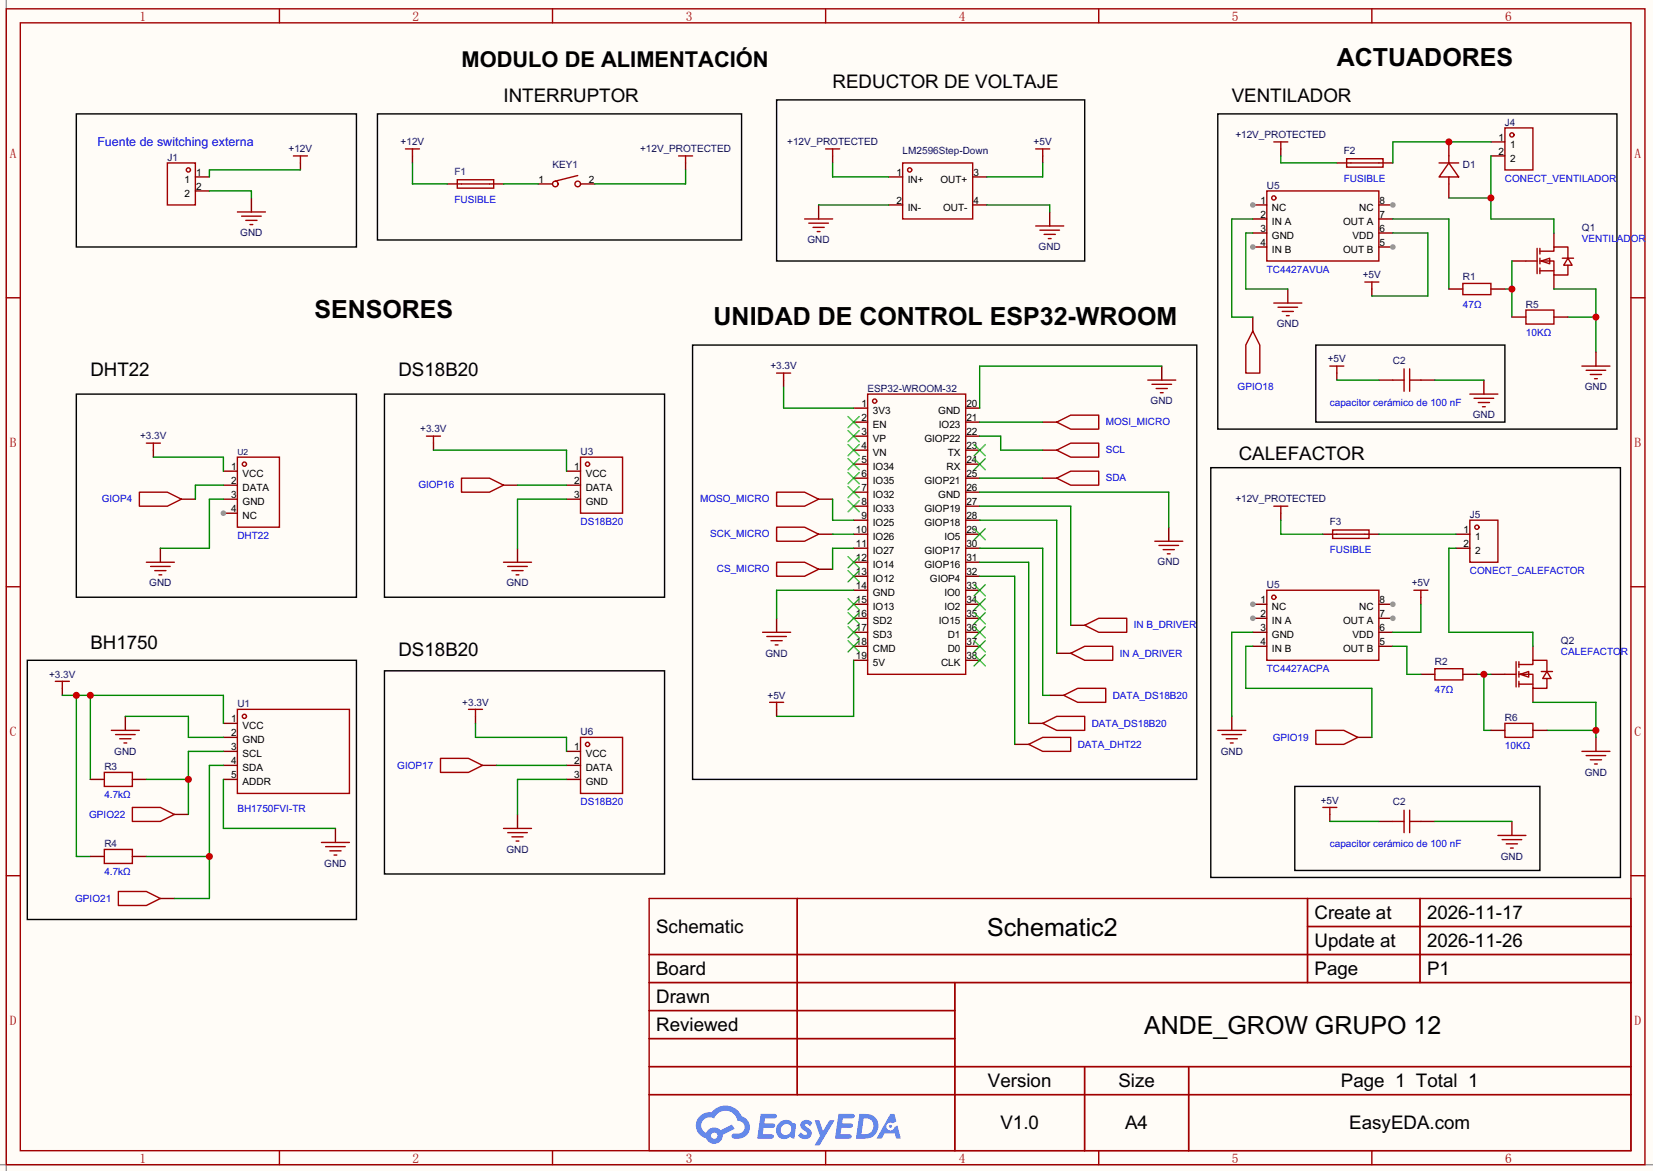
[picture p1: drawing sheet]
<svg xmlns="http://www.w3.org/2000/svg" width="300mm" height="212mm" viewBox="0 0 300 212" stroke-linecap="round" stroke-linejoin="round" font-family="sans-serif">
<path d="M0 0h299.8v212.3h-299.8z" fill="#fffcf7"/>
<path d="M1.1 0v212.3M0 211.1h299.8" fill="none" stroke="#999" stroke-width=".25"/>
<g fill="none" stroke="#a10000" stroke-width=".25">
<path d="M1.1 1.6h297.2v209.5h-297.2zM3.7 4.1h292.1v204.5h-292.1zM50.7 1.6v2.5M100.2 1.6v2.5M149.7 1.6v2.5M199.3 1.6v2.5M248.8 1.6v2.5M1.1 54h2.6M295.8 54h2.5M1.1 106.4h2.6M295.8 106.4h2.5M1.1 158.8h2.6"/>
<path d="M295.8 158.8h2.5M117.7 162.9h178.1v45.7h-178.1zM117.7 173h178.1M117.7 178.1h178.1M144.6 162.9v35.5M173.2 178.1v30.5M237.1 162.9v15.2M237.1 168h58.7M257.5 162.9v15.2M117.7 183.2h55.5M117.7 193.4h178.1M117.7 188.3h55.5"/>
<path d="M117.7 198.4h178.1M196.7 193.4v15.2M215.6 193.4v15.2M50.7 208.6v2.5M100.2 208.6v2.5M149.7 208.6v2.5M199.3 208.6v2.5M248.8 208.6v2.5"/>
</g>
<g fill="#5487ff">
<path d="M145.5 203.3a1.3 1.3 0 0 1 1.8 .3l-.4 .6a.54 .54 0 0 0-.9-.2l.1 .2a1.58 1.58 0 0 1 1.1 1.5 1.43 1.43 0 0 1-2.5 .2l.5-.6a.64 .64 0 0 0 .5 .5 .64 .64 0 0 0 .7-.3l-.2-.3a1.6 1.6 0 0 1-1-1.5z"/>
<path d="M147.7 203.1h.9l.7 2 1.1-2h.9l-2.7 4.5h-.9l1-1.6z"/>
<path d="M138 201.9h1.6a1.31 1.31 0 0 1 1.2 .2 .4 .4 0 0 1-.3 .6h-1.8l-.1 1h1.6a.4 .4 0 0 1 .4 .4 .4 .4 0 0 1-.4 .4h-1.7l-.2 1.1h.8a1.23 1.23 0 0 1 1.2 .2 .39 .39 0 0 1-.3 .6h-2.7z"/>
<path d="M152.1 201.9h1.6a1.32 1.32 0 0 1 1.3 .2 .39 .39 0 0 1-.4 .6h-1.7l-.2 1h1.7a.4 .4 0 0 1 .3 .4 .4 .4 0 0 1-.4 .4l-1.7-.1-.2 1.2h.8a1.23 1.23 0 0 1 1.2 .2 .39 .39 0 0 1-.3 .6h-2.7z"/>
<path d="M161.5 201.9h.7l.4 1.4-.7 .3a.75 .75 0 0 0-1.1 .3 .75 .75 0 0 0 .5 1.1 .75 .75 0 0 0 .9-.7l.6-.3 .6 2.4h-.9l-.2-.9h-1.9l-.5 .9h-.9z"/>
<path d="M155.9 201.9l-.7 4.5h1.5a2.27 2.27 0 0 0 2.6-2.3 2.27 2.27 0 0 0-2.7-2.2zM156.6 202.7a1.5 1.5 0 0 1 1.8 1.6 1.5 1.5 0 0 1-1.9 1.3h-.3z"/>
<path d="M141.3 203.6a1.62 1.62 0 0 0-.4 2.1 1.62 1.62 0 0 0 2 .6l.4-.2 .3 .2 .5 .1 .3-2.5-.2-.2-.4-.1a1.58 1.58 0 0 0-2.5 0zM141.9 204.1a.99 .99 0 0 1 1.6 .3 .99 .99 0 0 1-.9 1.4 .94 .94 0 0 1-1-.6 .94 .94 0 0 1 .3-1.1z"/>
<path d="M126.9 202.3a2.37 2.37 0 0 0 1.2 4.1 1.54 1.54 0 0 0 1.7 .9 1.54 1.54 0 0 0 1.3-1.6l2.1-1-.5-.8-2 1a1.57 1.57 0 0 0-2.6 .5 1.5 1.5 0 0 1-.8-2.1 1.5 1.5 0 0 1 2.2-.5 2.23 2.23 0 0 1 2.3-1.4 2.23 2.23 0 0 1 2 1.8 1.16 1.16 0 0 1 1.2 1.1 1.16 1.16 0 0 1-1 1.2h-.7a.47 .47 0 0 0-.6 .4 .47 .47 0 0 0 .4 .5 2.23 2.23 0 0 0 2.3-.6 2.23 2.23 0 0 0 .4-2.3 2.16 2.16 0 0 0-1.3-1.1 3.2 3.2 0 0 0-5.4-.7l-1.2 .1zM129 205.9a.58 .58 0 0 1 1.1 0 .58 .58 0 0 1-1.1 0z"/>
<circle cx="161.5" cy="204.2" r=".28"/>
</g>
<path d="M140.8 18.1h55.9v29.2h-55.9zM13.8 20.6h50.8v24.2h-50.8zM68.5 20.6h66v22.9h-66zM220.9 20.6h72.3v57.2h-72.3zM13.8 71.4h50.8v36.9h-50.8zM69.7 71.4h50.8v36.9h-50.8zM125.6 62.6h91.4v78.7h-91.4zM219.6 84.8h74.3v74.3h-74.3zM5 119.7h59.6v47h-59.6zM69.7 121.6h50.8v36.8h-50.8z" fill="none" stroke="#000" stroke-width=".25"/>
<g fill="none" stroke="#a10000" stroke-width=".25">
<path d="M43.1 82.9h7.6v12.7h-7.6z"/>
<circle cx="44.3" cy="84.1" r=".38"/>
</g>
<path d="M40.5 85.4h2.6M40.5 88h2.6M40.5 90.5h2.6M40.5 93h2.6" fill="none" stroke="#870000" stroke-width=".25"/>
<circle cx="40.5" cy="93" r=".51" fill="#999"/>
<g fill="none" stroke="#a10000" stroke-width=".25">
<path d="M30.4 29.5h5v7.7h-5zM43.1 38.4h5M43.8 39.2h3.6M44.6 40h2M53.2 28.3h2.6M54.5 28.3v1.2M73.5 27h2.6M74.8 27v1.3M82.9 32.6h6.6v1.5h-6.6zM83.7 33.3h5.1M104.8 31.8l-4.1 1M123.1 28.3h2.5"/>
<path d="M124.3 28.3v1.2M145.9 39.7h5.1M149.7 27h2.6M151 27v1.3M163.7 29.5h12.7v10.2h-12.7zM187.8 27h2.6M189.1 27v1.3M229.7 34.6h20.4v12.7h-20.4zM231 25.7h2.6M232.3 25.7v1.3M244.2 28.8h6.6v1.5h-6.6zM245 29.5h5.1"/>
<path d="M272.9 23.2h5.1v7.6h-5.1zM45.3 40.7h.5M146.7 40.5h3.5M147.4 41.2h2.1M148.2 42h.5M187.8 41h5.1M188.6 41.7h3.6M189.4 42.5h2M190.1 43.3h.5M247.5 51.1h2.6M248.8 51.1v1.3M276.7 47.3h2.1"/>
<path d="M278.8 45v4.6M279.3 45.5h2.5v-.7h2.6v2M279.3 47.3h2.5v2.6h2.6v-1.8M279.3 49.1h2.5M279.3 45v1M279.3 46.8v1M279.3 48.6v1M279.5 47.3l1.6-.5v1zM283.3 46.8h2.1M284.4 46.8l.7 1.3h-1.5zM77.3 79.1h2.6M78.6 79.1v1.2"/>
<path d="M140.8 67.6h2.6M142.1 67.6v1.3M157.4 71.4h17.7v50.8h-17.7zM208.2 68.9h5M208.9 69.7h3.6M209.7 70.4h2M210.4 71.2h.5M241.2 66.4h2.5M242.4 66.4v1.2M25.3 89.2h5.1l2.5 1.3-2.5 1.3h-5.1zM26.5 80.3h2.6M27.8 80.3v1.3"/>
<path d="M83.7 86.7h5.1l2.5 1.3-2.5 1.2h-5.1zM105.3 82.9h7.6v10.1h-7.6zM209.4 98.1h5.1M210.2 98.9h3.5M210.9 99.6h2.1M231 91.8h2.6M232.3 91.8v1.2M241.7 96.1h6.6v1.5h-6.6zM242.4 96.8h5.1M266.6 94.3h5.1v7.6h-5.1zM138.3 114.6h5.1M139.1 115.4h3.5"/>
<path d="M139.8 116.2h2.1M140.6 116.9h.5M211.7 100.4h.5M256.4 107h2.6M257.7 107v1.3M275 120v4.5M275.5 120v1M10 123.5h2.6M11.3 123.5v1.3M79.9 137.5h5.1l2.5 1.3-2.5 1.2h-5.1zM85 128.6h2.5M86.2 128.6v1.3"/>
<path d="M105.3 133.7h7.6v10.1h-7.6zM139.6 127.3h2.5M140.8 127.3v1.3M186.6 134.9l2.5-1.2h5.1v2.5h-5.1zM189.1 131.1l2.5-1.2h5.1v2.5h-5.1zM192.9 126.1l2.6-1.3h5v2.5h-5zM272.9 122.2h2.1M275.5 120.5h2.5v-.8h2.5v2M275.5 122.2h2.5v2.6h2.5v-1.8M275.5 124h2.5M275.5 121.7v1.1M275.5 123.5v1"/>
<path d="M275.7 122.2l1.5-.5v1.1zM279.5 121.7h2.1M280.5 121.7l.8 1.3h-1.5zM239.9 146.4h2.5M241.2 146.4v1.2"/>
<circle cx="34.2" cy="30.8" r=".38"/>
<circle cx="100.7" cy="33.3" r=".51"/>
<circle cx="104.8" cy="33.3" r=".51"/>
<circle cx="165" cy="30.8" r=".38"/>
<circle cx="274.2" cy="24.5" r=".38"/>
<circle cx="158.6" cy="72.7" r=".38"/>
<circle cx="106.6" cy="84.1" r=".38"/>
<circle cx="267.8" cy="95.6" r=".38"/>
<circle cx="106.6" cy="134.9" r=".38"/>
</g>
<g fill="none" stroke="#870000" stroke-width=".25">
<path d="M35.4 32.1h2.6M35.4 34.6h2.6M45.6 35.9v2.5M54.5 29.5v1.3M74.8 28.3v1.2M81.2 33.3h2.5M88.8 33.3h2.5M97.7 33.3h2.5M105.3 33.3h2.5M124.3 29.5v1.3M148.5 37.2v2.5M151 28.3v1.2"/>
<path d="M161.2 32.1h2.5M161.2 37.2h2.5M176.4 32.1h2.5M176.4 37.2h2.5M189.1 28.3v1.2M190.4 38.4v2.6M232.3 27v1.3M242.4 29.5h2.6M250.1 29.5h2.5M250.1 37.2h2.5M270.4 25.7h2.5M270.4 28.3h2.5"/>
<path d="M248.8 52.4v1.3M274.2 47.3h2.5M281.8 42.2v2.6M281.8 49.9v2.5M142.1 68.9v1.3M154.8 74h2.6M154.8 76.5h2.6M154.8 79.1h2.6M175.1 74h2.6M175.1 76.5h2.6M175.1 79.1h2.6M210.7 66.4v2.5"/>
<path d="M242.4 67.6v1.3M27.8 81.6v1.3M32.9 90.5h2.5M78.6 80.3v1.3M91.3 88h2.6M102.7 85.4h2.6M102.7 88h2.6M102.7 90.5h2.6M154.8 96.8h2.6M154.8 81.6h2.6M154.8 84.1h2.6M154.8 86.7h2.6"/>
<path d="M154.8 89.2h2.6M154.8 91.8h2.6M154.8 94.3h2.6M154.8 99.4h2.6M175.1 96.8h2.6M175.1 81.6h2.6M175.1 84.1h2.6M175.1 86.7h2.6M175.1 89.2h2.6M175.1 91.8h2.6M175.1 94.3h2.6M175.1 99.4h2.6"/>
<path d="M212 95.6v2.5M232.3 93v1.3M239.9 96.8h2.5M247.5 96.8h2.6M264 96.8h2.6M264 99.4h2.6M140.8 112.1v2.5M154.8 101.9h2.6M154.8 104.5h2.6M154.8 107h2.6M154.8 109.5h2.6M154.8 112.1h2.6"/>
<path d="M154.8 114.6h2.6M154.8 117.2h2.6M154.8 119.7h2.6M175.1 101.9h2.6M175.1 104.5h2.6M175.1 107h2.6M175.1 109.5h2.6M175.1 112.1h2.6M175.1 114.6h2.6M175.1 117.2h2.6M175.1 119.7h2.6M257.7 108.3v1.2"/>
<path d="M278 117.2v2.5M11.3 124.8v1.3M86.2 129.9v1.2M87.5 138.8h2.5M102.7 136.2h2.6M102.7 138.8h2.6M140.8 128.6v1.3M184 134.9h2.6M186.6 131.1h2.5M190.4 126.1h2.5M270.4 122.2h2.5M278 124.8v2.5"/>
<path d="M102.7 141.3h2.6M241.2 147.6v1.3"/>
</g>
<g fill="none" stroke="#3c3" stroke-width=".25">
<path d="M153.8 75.5l2 2M153.8 78.1l2 2M155.8 75.5l-2 2M155.8 78.1l-2 2M153.8 80.6l2 2M153.8 83.1l2 2.1M153.8 85.7l2 2M153.8 88.2l2 2M153.8 90.8l2 2M155.8 80.6l-2 2M155.8 83.1l-2 2.1M155.8 85.7l-2 2"/>
<path d="M155.8 88.2l-2 2M155.8 90.8l-2 2M176.7 80.6l2 2M176.7 83.1l2 2.1M176.7 95.8l2 2.1M178.7 80.6l-2 2M178.7 83.1l-2 2.1M178.7 95.8l-2 2.1M153.8 100.9l2 2M153.8 103.5l2 2M153.8 108.5l2 2.1M153.8 111.1l2 2"/>
<path d="M153.8 113.6l2 2M153.8 116.2l2 2M155.8 100.9l-2 2M155.8 103.5l-2 2M155.8 108.5l-2 2.1M155.8 111.1l-2 2M155.8 113.6l-2 2M155.8 116.2l-2 2M176.7 106l2 2M176.7 108.5l2 2.1M176.7 111.1l2 2M176.7 113.6l2 2"/>
<path d="M176.7 116.2l2 2M176.7 118.7l2 2M178.7 106l-2 2M178.7 108.5l-2 2.1M178.7 111.1l-2 2M178.7 113.6l-2 2M178.7 116.2l-2 2M178.7 118.7l-2 2"/>
</g>
<g fill="none" stroke="#008700" stroke-width=".25">
<path d="M38 34.6h7.6v1.3M54.5 30.8h-16.5v1.3M74.8 29.5v3.8h6.4M91.3 33.3h6.4M124.3 30.8v2.5h-16.5M148.5 37.2h12.7M151 29.5v2.6h10.2M178.9 37.2h11.5v1.2M189.1 29.5v2.6h-10.2M142.1 70.2v3.8h12.7M210.7 66.4h-33v7.6M177.7 89.2h34.3v6.4"/>
<path d="M154.8 119.7v10.2h-14M154.8 107h-14v5.1M177.7 104.5h6.3v30.4M177.7 101.9h8.9v29.2"/>
</g>
<circle cx="252.6" cy="37.2" r=".51" fill="#999"/>
<path d="M250.1 39.7h2.5M250.1 42.2h2.5M250.1 44.8h2.5" fill="none" stroke="#870000" stroke-width=".25"/>
<circle cx="252.6" cy="44.8" r=".51" fill="#999"/>
<path d="M227.2 44.8h2.5" fill="none" stroke="#870000" stroke-width=".25"/>
<circle cx="227.2" cy="44.8" r=".51" fill="#999"/>
<path d="M227.2 39.7h2.5M227.2 37.2h2.5M227.2 42.2h2.5" fill="none" stroke="#870000" stroke-width=".25"/>
<circle cx="227.2" cy="37.2" r=".51" fill="#999"/>
<g fill="none" stroke="#a10000" stroke-width=".25">
<path d="M229.7 107h20.4v12.7h-20.4z"/>
<circle cx="231" cy="35.9" r=".38"/>
</g>
<path d="M250.1 109.5h2.5" fill="none" stroke="#870000" stroke-width=".25"/>
<circle cx="252.6" cy="109.5" r=".51" fill="#999"/>
<path d="M250.1 112.1h2.5" fill="none" stroke="#870000" stroke-width=".25"/>
<circle cx="252.6" cy="112.1" r=".51" fill="#999"/>
<path d="M227.2 114.6h2.5M227.2 117.2h2.5M227.2 112.1h2.5M250.1 114.6h2.5M250.1 117.2h2.5" fill="none" stroke="#870000" stroke-width=".25"/>
<circle cx="227.2" cy="112.1" r=".51" fill="#999"/>
<path d="M227.2 109.5h2.5" fill="none" stroke="#870000" stroke-width=".25"/>
<circle cx="227.2" cy="109.5" r=".51" fill="#999"/>
<g fill="none" stroke="#a10000" stroke-width=".25">
<path d="M26.5 101.9h5.1M27.3 102.7h3.6M28.1 103.5h2M28.8 104.2h.5M91.3 101.9h5.1M92.1 102.7h3.5M92.8 103.5h2.1M93.6 104.2h.5M20.2 132.4h5.1M21 133.2h3.5M21.7 133.9h2M22.5 134.7h.5"/>
<path d="M58.3 152.7h5.1M59.1 153.5h3.5M59.8 154.3h2M60.6 155h.5M91.3 150.2h5.1M92.1 151h3.5M92.8 151.7h2.1M93.6 152.5h.5"/>
<circle cx="231" cy="108.3" r=".38"/>
</g>
<path d="M232.3 28.3v1.2h10.1M252.6 39.7h10.2v12.7M270.4 25.7h-17.8v3.8M272.9 52.4h1.3M274.2 47.3v10.2M27.8 82.9h12.7v2.5M40.5 88h-5.1v2.5M78.6 81.6h24.1v3.8M93.9 88h8.8M102.7 90.5h-8.8v8.9" fill="none" stroke="#008700" stroke-width=".25"/>
<path d="M29.1 99.4v2.5M93.9 99.4v2.5M22.7 129.9v2.5M60.8 150.2v2.5M93.9 147.6v2.6" fill="none" stroke="#870000" stroke-width=".25"/>
<circle cx="274.2" cy="52.4" r=".63" fill="#c00"/>
<path d="M281.8 52.4h7.6v11.4M284.4 57.5h5" fill="none" stroke="#008700" stroke-width=".25"/>
<circle cx="289.4" cy="57.5" r=".63" fill="#c00"/>
<path d="M233.6 52.4v2.5M289.4 63.8v2.6" fill="none" stroke="#870000" stroke-width=".25"/>
<path d="M231 54.9h5.1M231.8 55.7h3.5M232.5 56.5h2.1M233.3 57.2h.5M286.9 66.4h5.1M287.7 67.1h3.5M288.4 67.9h2M289.2 68.7h.5" fill="none" stroke="#a10000" stroke-width=".25"/>
<path d="M262.8 35.9h7.6M270.4 28.3v11.4h11.4v2.5" fill="none" stroke="#008700" stroke-width=".25"/>
<circle cx="270.4" cy="35.9" r=".63" fill="#c00"/>
<g fill="none" stroke="#870000" stroke-width=".25">
<path d="M227.2 57.5v2.5M189.1 76.5h2.5M148.5 90.5h2.5M148.5 96.8h2.5M189.1 86.7h2.5M189.1 81.6h2.5M148.5 103.2h2.5M191.6 118.4h2.6M194.2 113.4h2.5M40.5 133.7h2.6M40.5 131.1h2.6M40.5 136.2h2.6"/>
<path d="M40.5 138.8h2.6M246.3 133.7h2.5M40.5 141.3h2.6"/>
</g>
<g fill="none" stroke="#a10000" stroke-width=".25">
<path d="M191.6 76.5l2.6-1.2h5.1v2.5h-5.1zM227.2 60l1.3 2.6v5h-2.6v-5zM140.8 89.2h5.1l2.6 1.3-2.6 1.3h-5.1zM140.8 95.6h5.1l2.6 1.2-2.6 1.3h-5.1zM191.6 86.7l2.6-1.3h5.1v2.6h-5.1zM191.6 81.6l2.6-1.3h5.1v2.6h-5.1zM140.8 101.9h5.1l2.6 1.3-2.6 1.3h-5.1zM194.2 118.4l2.5-1.2h5.1v2.5h-5.1zM196.7 113.4l2.6-1.3h5v2.5h-5zM43.1 128.6h20.3v15.2h-20.3zM238.6 132.4h5.1l2.6 1.3-2.6 1.2h-5.1z"/>
<circle cx="44.3" cy="129.9" r=".38"/>
</g>
<path d="M227.2 39.7h-3.8v17.8h3.8M40.5 90.5h-2.5v8.9h-8.9M177.7 94.3h13.9v24.1M11.3 126.1h29.2v5M13.8 126.1v29.2h2.6M16.4 126.1v15.2" fill="none" stroke="#008700" stroke-width=".25"/>
<g fill="#c00">
<circle cx="16.4" cy="126.1" r=".63"/>
<circle cx="13.8" cy="126.1" r=".63"/>
</g>
<path d="M269.1 68.9v2.5M223.4 129.9v2.5M289.4 133.7v2.5M31.6 147.6h2.6M274.2 148.9v2.6M29.1 162.9h2.5" fill="none" stroke="#870000" stroke-width=".25"/>
<g fill="none" stroke="#a10000" stroke-width=".25">
<path d="M266.6 71.4h5.1M267.3 72.2h3.6M268.1 73h2M268.9 73.7h.5M220.9 132.4h5M221.6 133.2h3.6M222.4 133.9h2M223.1 134.7h.5M286.9 136.2h5.1M287.7 137h3.5M288.4 137.7h2M289.2 138.5h.5"/>
<path d="M24 146.4h5.1l2.5 1.2-2.5 1.3h-5.1zM271.7 151.5h5M272.4 152.2h3.6M273.2 153h2M273.9 153.7h.5M21.5 161.6h5l2.6 1.3-2.6 1.3h-5z"/>
</g>
<path d="M177.7 79.1h3.8v2.5h7.6M177.7 86.7h11.4M232.3 94.3v2.5h7.6M250.1 96.8h13.9M278 127.3h11.4v6.4M280.5 132.4h8.9" fill="none" stroke="#008700" stroke-width=".25"/>
<circle cx="289.4" cy="132.4" r=".63" fill="#c00"/>
<path d="M264 99.4h-1.2v15.2h15.2v2.6M267.8 122.2h2.6M269.1 122.2v10.2h1.3" fill="none" stroke="#008700" stroke-width=".25"/>
<circle cx="269.1" cy="122.2" r=".63" fill="#c00"/>
<path d="M262.8 52.4h2.5M270.4 52.4h2.5M257.7 122.2h2.5M265.3 122.2h2.5M16.4 141.3h2.5M16.4 155.3h2.5M24 141.3h2.5M24 155.3h2.5" fill="none" stroke="#870000" stroke-width=".25"/>
<path d="M265.3 51.4h5.1v2h-5.1zM260.2 121.2h5.1v2.1h-5.1zM18.9 140h5.1v2.6h-5.1zM18.9 154h5.1v2.5h-5.1z" fill="none" stroke="#a10000" stroke-width=".25"/>
<g fill="none" stroke="#008700" stroke-width=".25">
<path d="M227.2 42.2h-1.3v10.2h7.7M252.6 42.2h6.4v11.5h-10.2M177.7 91.8h16.5v21.6M177.7 99.4h11.4v26.7h1.3M227.2 117.2h-1.3v7.6h22.9v8.9M227.2 114.6h-3.8v15.3M252.6 117.2h2.5v5h2.6M257.7 109.5v5.1h-5.1M40.5 136.2h-6.3v11.4M86.2 131.1v2.6h16.5v2.5M90 138.8h12.7M26.5 141.3h7.7"/>
<path d="M40.5 141.3v8.9h20.3M102.7 141.3h-8.8v6.3"/>
</g>
<circle cx="34.2" cy="141.3" r=".63" fill="#c00"/>
<path d="M40.5 138.8h-2.5v24.1h-6.4M26.5 155.3h11.5" fill="none" stroke="#008700" stroke-width=".25"/>
<circle cx="38" cy="155.3" r=".63" fill="#c00"/>
<path d="M242.4 68.9h7.7M260.2 68.9h8.9M22.7 129.9h11.5v3.8h6.3M241.2 148.9h8.9M260.2 148.9h14" fill="none" stroke="#008700" stroke-width=".25"/>
<path d="M276.7 56.2h5.1v2.5h-5.1zM252.6 68.9h2M254.6 66.9v4M255.7 68.9h2M255.7 66.9v4M272.9 131.1h5.1v2.6h-5.1zM252.6 148.9h2M254.6 146.9v4.1M255.7 146.9v4.1M255.7 148.9h2" fill="none" stroke="#a10000" stroke-width=".25"/>
<path d="M262.8 25.7v2.6M262.8 33.3v2.6M274.2 57.5h2.5M281.8 57.5h2.6M250.1 68.9h2.5M257.7 68.9h2.5M270.4 132.4h2.5M278 132.4h2.5M250.1 148.9h2.5M257.7 148.9h2.5" fill="none" stroke="#870000" stroke-width=".25"/>
<path d="M238.6 62.6h34.3v13.9h-34.3zM234.8 142.6h44.5v15.2h-44.5z" fill="none" stroke="#000" stroke-width=".25"/>
<circle cx="262.8" cy="25.7" r=".63" fill="#c00"/>
<path d="M261 29.5h3.5M262.8 29.5l1.7 2.6h-3.5zM262.8 28.3v1.2M262.8 32.1v1.2" fill="none" stroke="#a10000" stroke-width=".25"/>
<path d="M177.7 76.5h11.4M151 90.5v3.8h3.8M151 96.8h3.8M154.8 99.4h-3.8v3.8" fill="none" stroke="#008700" stroke-width=".25"/>
<g font-size="4.5">
<text x="242.4" y="11.9">ACTUADORES</text>
<text x="57" y="57.7">SENSORES</text>
<text x="129.4" y="58.9">UNIDAD DE CONTROL ESP32-WROOM</text>
<text x="179" y="169.7">Schematic2</text>
<text x="207.5" y="187.5">ANDE_GROW GRUPO 12</text>
</g>
<text font-size="4" x="83.7" y="12.1">MODULO DE ALIMENTACIÓN</text>
<g font-size="3.4">
<text x="151" y="16">REDUCTOR DE VOLTAJE</text>
<text x="91.3" y="18.6">INTERRUPTOR</text>
<text x="223.4" y="18.6">VENTILADOR</text>
<text x="16.4" y="68.1">DHT22</text>
<text x="72.3" y="68.1">DS18B20</text>
<text x="224.7" y="83.3">CALEFACTOR</text>
<text x="16.4" y="117.6">BH1750</text>
<text x="72.3" y="118.9">DS18B20</text>
<text x="238.4" y="166.6">Create at</text>
<text x="258.8" y="166.6">2026-11-17</text>
<text x="119" y="169.1">Schematic</text>
<text x="238.4" y="171.7">Update at</text>
<text x="258.8" y="171.7">2026-11-26</text>
<text x="119" y="176.7">Board</text>
<text x="238.4" y="176.7">Page</text>
<text x="258.8" y="176.7">P1</text>
<text x="119" y="181.8">Drawn</text>
<text x="119" y="186.9">Reviewed</text>
<text x="179.2" y="197.1">Version</text>
<text x="202.8" y="197.1">Size</text>
<text x="243.2" y="197.1">Page 1 Total 1</text>
<text x="181.4" y="204.7">V1.0</text>
<text x="204.1" y="204.7">A4</text>
<text x="244.7" y="204.7">EasyEDA.com</text>
</g>
<g font-size="2.4" fill="#a00000">
<text x="25.3" y="3.7">1</text>
<text x="74.8" y="3.7">2</text>
<text x="124.4" y="3.7">3</text>
<text x="173.9" y="3.7">4</text>
<text x="223.4" y="3.7">5</text>
<text x="272.9" y="3.7">6</text>
<text x="1.8" y="28.7">A</text>
<text x="296.4" y="28.7">A</text>
<text x="1.8" y="81.1">B</text>
<text x="296.4" y="81.1">B</text>
<text x="1.8" y="133.4">C</text>
<text x="296.4" y="133.4">C</text>
<text x="1.8" y="185.8">D</text>
<text x="296.4" y="185.8">D</text>
<text x="25.3" y="210.8">1</text>
<text x="74.8" y="210.8">2</text>
<text x="124.4" y="210.8">3</text>
<text x="173.9" y="210.8">4</text>
<text x="223.4" y="210.8">5</text>
<text x="272.9" y="210.8">6</text>
</g>
<text font-size="2.3" fill="#00f" x="17.7" y="26.5">Fuente de switching externa</text>
<g font-size="1.8" fill="#000080">
<text x="272.9" y="22.8">J4</text>
<text x="30.4" y="29.1">J1</text>
<text x="52.3" y="27.6">+12V</text>
<text x="72.7" y="26.3">+12V</text>
<text x="116.1" y="27.6">+12V_PROTECTED</text>
<text x="142.8" y="26.3">+12V_PROTECTED</text>
<text x="163.7" y="27.8">LM2596Step-Down</text>
<text x="187.5" y="26.3">+5V</text>
<text x="224" y="25">+12V_PROTECTED</text>
<text x="243.7" y="27.8">F2</text>
<text x="82.4" y="31.6">F1</text>
<text x="100.2" y="30.4">KEY1</text>
<text x="229.7" y="34.2">U5</text>
<text x="265.3" y="30.4">D1</text>
<text x="286.9" y="41.8">Q1</text>
<text x="43.6" y="42.8">GND</text>
<text x="146.4" y="44.1">GND</text>
<text x="188.4" y="45.4">GND</text>
<text x="247.2" y="50.4">+5V</text>
<text x="265.3" y="50.7">R1</text>
<text x="231.5" y="59.3">GND</text>
<text x="276.7" y="55.8">R5</text>
<text x="240.8" y="65.7">+5V</text>
<text x="252.6" y="65.9">C2</text>
<text x="139.7" y="67">+3.3V</text>
<text x="157.4" y="71">ESP32-WROOM-32</text>
<text x="287.4" y="70.8">GND</text>
<text x="208.7" y="73.3">GND</text>
<text x="267.1" y="75.8">GND</text>
<text x="25.4" y="79.7">+3.3V</text>
<text x="76.2" y="78.4">+3.3V</text>
<text x="105.3" y="82.4">U3</text>
<text x="224" y="91.1">+12V_PROTECTED</text>
<text x="241.2" y="95.1">F3</text>
<text x="266.6" y="93.9">J5</text>
<text x="27.1" y="106.3">GND</text>
<text x="91.8" y="106.3">GND</text>
<text x="209.9" y="102.5">GND</text>
<text x="229.7" y="106.6">U5</text>
<text x="256" y="106.3">+5V</text>
<text x="138.8" y="119">GND</text>
<text x="283.1" y="116.7">Q2</text>
<text x="8.9" y="122.8">+3.3V</text>
<text x="260.2" y="120.5">R2</text>
<text x="43.1" y="128.2">U1</text>
<text x="83.8" y="127.9">+3.3V</text>
<text x="139.2" y="126.6">+5V</text>
<text x="272.9" y="130.7">R6</text>
<text x="20.7" y="136.8">GND</text>
<text x="105.3" y="133.2">U6</text>
<text x="221.4" y="136.8">GND</text>
<text x="18.9" y="139.6">R3</text>
<text x="287.4" y="140.6">GND</text>
<text x="239.5" y="145.7">+5V</text>
<text x="252.6" y="145.9">C2</text>
<text x="18.9" y="153.6">R4</text>
<text x="91.8" y="154.6">GND</text>
<text x="272.2" y="155.9">GND</text>
<text x="58.8" y="157.1">GND</text>
</g>
<g font-size="1.8">
<text x="271.8" y="25.5">1</text>
<text x="271.8" y="28.1">2</text>
<text x="273.9" y="26.8">1</text>
<text x="273.9" y="29.3">2</text>
<text x="33.5" y="33.1">1</text>
<text x="33.5" y="35.7">2</text>
<text x="35.6" y="31.9">1</text>
<text x="35.6" y="34.4">2</text>
<text x="97.7" y="33.1">1</text>
<text x="106.8" y="33.1">2</text>
<text x="162.6" y="31.9">1</text>
<text x="164.6" y="33.1">IN+</text>
<text x="170.6" y="33.1">OUT+</text>
<text x="176.5" y="31.9">3</text>
<text x="162.6" y="37">2</text>
<text x="164.6" y="38.2">IN-</text>
<text x="171" y="38.2">OUT-</text>
<text x="176.5" y="37">4</text>
<text x="228.6" y="39.5">2</text>
<text x="228.6" y="37">1</text>
<text x="230.7" y="40.8">IN A</text>
<text x="230.7" y="38.2">NC</text>
<text x="243.6" y="40.8">OUT A</text>
<text x="246.5" y="38.2">NC</text>
<text x="250.2" y="37">8</text>
<text x="250.2" y="39.5">7</text>
<text x="228.6" y="44.6">4</text>
<text x="228.6" y="42">3</text>
<text x="230.7" y="45.8">IN B</text>
<text x="230.7" y="43.3">GND</text>
<text x="243.6" y="45.8">OUT B</text>
<text x="245.3" y="43.3">VDD</text>
<text x="250.2" y="42">6</text>
<text x="250.2" y="44.6">5</text>
<text x="156.2" y="73.8">1</text>
<text x="156.2" y="76.3">2</text>
<text x="158.3" y="75.1">3V3</text>
<text x="158.3" y="77.6">EN</text>
<text x="170.2" y="75.1">GND</text>
<text x="170.3" y="77.6">IO23</text>
<text x="175.3" y="73.8">20</text>
<text x="175.3" y="76.3">21</text>
<text x="156.2" y="78.9">3</text>
<text x="156.2" y="81.4">4</text>
<text x="156.2" y="83.9">5</text>
<text x="158.3" y="80.1">VP</text>
<text x="158.3" y="82.7">VN</text>
<text x="167.6" y="80.1">GIOP22</text>
<text x="171.9" y="82.7">TX</text>
<text x="175.3" y="78.9">22</text>
<text x="175.3" y="81.4">23</text>
<text x="175.3" y="83.9">24</text>
<text x="41.9" y="85.2">1</text>
<text x="41.9" y="87.8">2</text>
<text x="44" y="86.5">VCC</text>
<text x="44" y="89">DATA</text>
<text x="104.1" y="85.2">1</text>
<text x="104.1" y="87.8">2</text>
<text x="106.2" y="86.5">VCC</text>
<text x="106.2" y="89">DATA</text>
<text x="156.2" y="86.5">6</text>
<text x="156.2" y="89">7</text>
<text x="158.3" y="85.2">IO34</text>
<text x="158.3" y="87.8">IO35</text>
<text x="167.6" y="87.8">GIOP21</text>
<text x="171.7" y="85.2">RX</text>
<text x="175.3" y="86.5">25</text>
<text x="175.3" y="89">26</text>
<text x="41.9" y="90.3">3</text>
<text x="41.9" y="92.8">4</text>
<text x="44" y="91.6">GND</text>
<text x="44" y="94.1">NC</text>
<text x="104.1" y="90.3">3</text>
<text x="106.2" y="91.6">GND</text>
<text x="156.2" y="91.6">8</text>
<text x="156.2" y="94.1">9</text>
<text x="158.3" y="90.3">IO32</text>
<text x="158.3" y="92.8">IO33</text>
<text x="158.3" y="95.4">IO25</text>
<text x="167.6" y="92.8">GIOP19</text>
<text x="167.6" y="95.4">GIOP18</text>
<text x="170.2" y="90.3">GND</text>
<text x="175.3" y="91.6">27</text>
<text x="175.3" y="94.1">28</text>
<text x="155.2" y="96.6">10</text>
<text x="155.2" y="99.2">11</text>
<text x="155.2" y="101.7">12</text>
<text x="158.3" y="97.9">IO26</text>
<text x="158.3" y="100.5">IO27</text>
<text x="167.6" y="100.5">GIOP17</text>
<text x="171.3" y="97.9">IO5</text>
<text x="175.3" y="96.6">29</text>
<text x="175.3" y="99.2">30</text>
<text x="175.3" y="101.7">31</text>
<text x="265.4" y="96.6">1</text>
<text x="265.4" y="99.2">2</text>
<text x="267.5" y="97.9">1</text>
<text x="267.5" y="100.5">2</text>
<text x="155.2" y="104.3">13</text>
<text x="155.2" y="106.8">14</text>
<text x="158.3" y="103">IO14</text>
<text x="158.3" y="105.5">IO12</text>
<text x="167.6" y="103">GIOP16</text>
<text x="168.6" y="105.5">GIOP4</text>
<text x="175.3" y="104.3">32</text>
<text x="175.3" y="106.8">33</text>
<text x="155.2" y="109.3">15</text>
<text x="155.2" y="111.9">16</text>
<text x="158.3" y="108.1">GND</text>
<text x="158.3" y="110.6">IO13</text>
<text x="158.3" y="113.2">SD2</text>
<text x="170.3" y="113.2">IO15</text>
<text x="171.3" y="108.1">IO0</text>
<text x="171.3" y="110.6">IO2</text>
<text x="175.3" y="109.3">34</text>
<text x="175.3" y="111.9">35</text>
<text x="228.6" y="111.9">2</text>
<text x="228.6" y="109.3">1</text>
<text x="230.7" y="113.2">IN A</text>
<text x="230.7" y="110.6">NC</text>
<text x="243.6" y="113.2">OUT A</text>
<text x="246.5" y="110.6">NC</text>
<text x="250.2" y="109.3">8</text>
<text x="250.2" y="111.9">7</text>
<text x="155.2" y="114.4">17</text>
<text x="155.2" y="117">18</text>
<text x="155.2" y="119.5">19</text>
<text x="158.3" y="115.7">SD3</text>
<text x="158.3" y="118.2">CMD</text>
<text x="171.9" y="115.7">D1</text>
<text x="171.9" y="118.2">D0</text>
<text x="175.3" y="114.4">36</text>
<text x="175.3" y="117">37</text>
<text x="175.3" y="119.5">38</text>
<text x="228.6" y="117">4</text>
<text x="228.6" y="114.4">3</text>
<text x="230.7" y="118.2">IN B</text>
<text x="230.7" y="115.7">GND</text>
<text x="243.6" y="118.2">OUT B</text>
<text x="245.3" y="115.7">VDD</text>
<text x="250.2" y="114.4">6</text>
<text x="250.2" y="117">5</text>
<text x="158.3" y="120.8">5V</text>
<text x="170.7" y="120.8">CLK</text>
<text x="41.9" y="130.9">1</text>
<text x="41.9" y="133.5">2</text>
<text x="41.9" y="136">3</text>
<text x="44" y="132.2">VCC</text>
<text x="44" y="134.7">GND</text>
<text x="44" y="137.3">SCL</text>
<text x="104.1" y="136">1</text>
<text x="106.2" y="137.3">VCC</text>
<text x="41.9" y="138.6">4</text>
<text x="41.9" y="141.1">5</text>
<text x="44" y="139.8">SDA</text>
<text x="44" y="142.4">ADDR</text>
<text x="104.1" y="138.6">2</text>
<text x="104.1" y="141.1">3</text>
<text x="106.2" y="139.8">DATA</text>
<text x="106.2" y="142.4">GND</text>
</g>
<g font-size="1.8" fill="#00f">
<text x="243.7" y="32.9">FUSIBLE</text>
<text x="272.9" y="32.9">CONECT_VENTILADOR</text>
<text x="82.4" y="36.7">FUSIBLE</text>
<text x="286.9" y="43.8">VENTILADOR</text>
<text x="229.7" y="49.4">TC4427AVUA</text>
<text x="265.3" y="55.8">47Ω</text>
<text x="276.7" y="60.9">10KΩ</text>
<text x="224.5" y="70.8">GPIO18</text>
<text x="200.5" y="77.1">MOSI_MICRO</text>
<text x="241.2" y="73.6">capacitor cerámico de 100 nF</text>
<text x="200.5" y="82.2">SCL</text>
<text x="75.9" y="88.5">GIOP16</text>
<text x="200.5" y="87.3">SDA</text>
<text x="18.5" y="91.1">GIOP4</text>
<text x="105.3" y="95.1">DS18B20</text>
<text x="127" y="91.1">MOSO_MICRO</text>
<text x="43.1" y="97.7">DHT22</text>
<text x="128.8" y="97.4">SCK_MICRO</text>
<text x="241.2" y="100.2">FUSIBLE</text>
<text x="130" y="103.8">CS_MICRO</text>
<text x="266.6" y="104">CONECT_CALEFACTOR</text>
<text x="205.6" y="113.9">IN B_DRIVER</text>
<text x="203.1" y="119">IN A_DRIVER</text>
<text x="283.1" y="118.8">CALEFACTOR</text>
<text x="229.7" y="121.8">TC4427ACPA</text>
<text x="260.2" y="125.6">47Ω</text>
<text x="198" y="131.7">DATA_DS18B20</text>
<text x="201.8" y="126.6">DATA_DS18B20</text>
<text x="195.5" y="135.5">DATA_DHT22</text>
<text x="230.8" y="134.3">GPIO19</text>
<text x="272.9" y="135.8">10KΩ</text>
<text x="72.1" y="139.3">GIOP17</text>
<text x="16.2" y="148.2">GPIO22</text>
<text x="18.9" y="144.7">4.7kΩ</text>
<text x="43.1" y="147.2">BH1750FVI-TR</text>
<text x="105.3" y="145.9">DS18B20</text>
<text x="241.2" y="153.6">capacitor cerámico de 100 nF</text>
<text x="18.9" y="158.6">4.7kΩ</text>
<text x="13.6" y="163.5">GPIO21</text>
</g>
<text font-size="1.5" fill="#000080" x="43.1" y="82.5">U2</text>
</svg>
